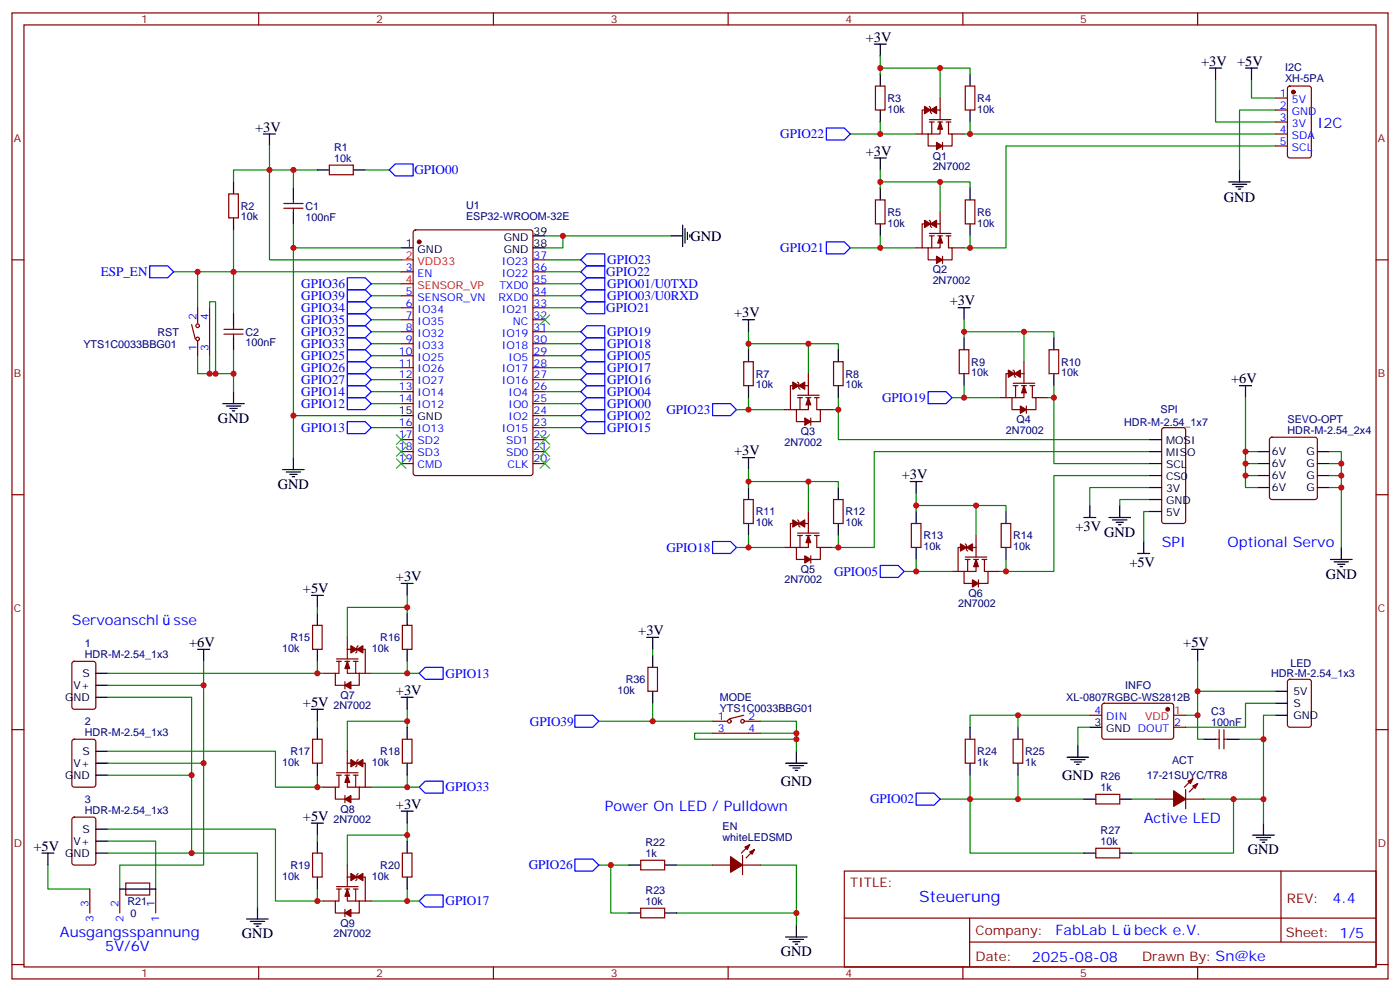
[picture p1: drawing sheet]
<svg xmlns="http://www.w3.org/2000/svg" width="412mm" height="292mm" viewBox="0 0 412 292" stroke-linecap="round" stroke-linejoin="round" font-family="sans-serif">
<g fill="none" stroke="#870000" stroke-width=".35">
<path d="M3.5 3.8h405.4v284.3h-405.4zM7.1 7.3h398.2v277.3h-398.2zM76.2 3.8v3.5M145.3 3.8v3.5M214.5 3.8v3.5M283.6 3.8v3.5M352.8 3.8v3.5M257.9 25.3h2.8v7.1h-2.8zM269.9 39.4h3.5M273.4 39.4v3.6h2.8M273.8 31.3l.3 .4v1.4l.4 .3M273.8 35.2h6.3"/>
<path d="M273.8 35.9h1.4M274.5 35.9v3.5M276.2 35.9h1.4M276.9 32.4h-5.3v7M276.9 35.9v3.5h-3.5M276.9 28.9v6.3M278.7 35.9h1.4M279.4 35.9v3.5h1.1v3.6h-3.6M280.5 39.4h3.5M284.3 25.3h2.9v7.1h-2.9zM375.7 35.9h3.5M375.7 39.4h3.5"/>
<path d="M375.7 28.9h3.5M375.7 32.4h3.5M379.5 25.5l.4-.2h5.7l.6 .5 .1 20-.5 .6-5.9 .1-.6-.5-.1-20zM67.4 57.1h2.8v7h-2.8zM83.6 59.9h5.7M86.4 58.8v1.1M97 48.6h7.1v2.8h-7.1zM257.9 58.8h2.8v7.1h-2.8zM277.6 41.9v2.1M284.3 58.8h2.9v7.1h-2.9zM375.7 43h3.5M3.5 76.5h3.6"/>
<path d="M83.6 61.3h5.7M86.4 61.3v1.1M121.9 67.9l.5-.2h33.9l.6 .4 .1 71.2-.5 .6-34.1 .1-.6-.5-.1-71.1zM157 76.5h3.5M269.9 73h3.5M273.4 73v3.5h2.8M273.8 64.8l.3 .4v1.4l.4 .4M273.8 68.7h6.3M273.8 69.4h1.4M274.5 69.4v3.6M276.2 69.4h1.4M276.9 65.9h-5.3v7.1"/>
<path d="M276.9 69.4v3.6h-3.5M276.9 62.4v6.3M277.6 75.4v2.1M278.7 69.4h1.4M279.4 69.4v3.6h1.1v3.5h-3.6M280.5 73h3.5M405.3 76.5h3.6M56.4 95.5l1.1 4.3M58.2 90.6v4.6M61.7 90.6v14.1M66 96.9h5.6M66 98.4h5.6"/>
<path d="M68.8 95.9v1M68.8 98.4v1M118.2 80h3.5M118.2 87.1h3.5M118.2 90.6h3.5M118.2 94.1h3.5M118.2 97.6h3.5M157 80h3.5M157 83.5h3.5M157 87.1h3.5M157 90.6h3.5M157 94.1h3.5"/>
<path d="M157 97.6h3.5M58.2 100.5v4.2M118.2 101.2h3.5M118.2 104.7h3.5M118.2 108.2h3.5M118.2 111.8h3.5M118.2 115.3h3.5M118.2 118.8h3.5M157 101.2h3.5M157 104.7h3.5M157 108.2h3.5M157 111.8h3.5"/>
<path d="M157 115.3h3.5M157 118.8h3.5M219.1 106.5h2.8v7h-2.8zM234.9 112.5l.4 .3v1.4l.4 .4M234.9 116.3h6.4M234.9 117.1h1.5M235.7 117.1v3.5M237.4 117.1h1.4M238.1 113.5h-5.3v7.1M238.1 117.1v3.5h-3.5M238.1 110v6.3M239.9 117.1h1.4"/>
<path d="M240.6 117.1v3.5h1.1v3.5h-3.6M245.5 106.5h2.9v7h-2.9zM282.6 102.9h2.8v7.1h-2.8zM294.6 117.1h3.5M298.1 117.1v3.5h2.8M298.4 108.9l.4 .4v1.4l.4 .4M298.4 112.8h6.4M298.4 113.5h1.5M299.2 113.5v3.6M300.9 113.5h1.4M301.6 110h-5.3v7.1M301.6 113.5v3.6h-3.5"/>
<path d="M301.6 106.5v6.3M302.3 119.5v2.1M303.4 113.5h1.4M304.1 113.5v3.6h1.1v3.5h-3.6M305.2 117.1h3.5M309 102.9h2.9v7.1h-2.9zM118.2 125.9h3.5M118.2 129.4h3.5M118.2 132.9h3.5M118.2 136.5h3.5M157 122.3h3.5M157 125.9h3.5"/>
<path d="M157 129.4h3.5M157 132.9h3.5M157 136.5h3.5M231.1 120.6h3.5M234.6 120.6v3.5h2.8M238.8 123v2.2M241.7 120.6h3.5M342.4 126.1l.5-.2h5.6l.7 .4v27.1l-.2 .5-.5 .2h-5.6l-.5-.2-.2-.5v-26.8zM374.2 128.9l.4-.2h12.7l.5 .2 .3 .5v16.9l-.3 .5-.5 .2h-12.7l-.4-.2-.3-.5v-16.9zM3.5 145.6h3.6M219.1 147h2.8v7.1h-2.8zM234.9 153l.4 .4v1.4l.4 .4"/>
<path d="M234.9 156.9h6.4M234.9 157.6h1.5M235.7 157.6v3.5M237.4 157.6h1.4M238.1 154.1h-5.3v7M238.1 157.6v3.5h-3.5M238.1 150.6v6.3M239.9 157.6h1.4M240.6 157.6v3.5h1.1v3.6h-3.6M245.5 147h2.9v7.1h-2.9zM268.5 154.1h2.8v7h-2.8zM287.5 157.6v6.4"/>
<path d="M294.9 154.1h2.8v7h-2.8zM405.3 145.6h3.6M231.1 161.1h3.5M234.6 161.1v3.6h2.8M238.8 163.6v2.1M241.7 161.1h3.5M280.5 168.2h3.5M284 168.2v3.5h2.8M284.3 160.1l.4 .3v1.5l.3 .3M284.3 164h6.4M284.3 164.7h1.5M285 164.7v3.5"/>
<path d="M286.8 164.7h1.4M287.5 161.1h-5.3v7.1M287.5 164.7v3.5h-3.5M288.2 170.7v2.1M289.3 164.7h1.4M290 164.7v3.5h1v3.5h-3.5M291 168.2h3.6M21.4 194.9l.5-.2h5.6l.7 .4v13l-.4 .6-5.9 .1-.7-.5v-12.9zM92.1 184.1h2.8v7h-2.8zM95.2 198.2h3.6M99.1 194h6.4M99.1 194.7h1.4"/>
<path d="M99.8 194.7v3.5h-1v3.5h3.5M101.6 194.7h1.4M102.3 191.1h5.3v7.1M102.3 194.7v3.5h3.5M102.3 187.6v6.4M104.1 194.7h1.4M104.8 194.7v3.5M105.5 190.1l-.4 .3v1.4l-.3 .4M105.8 198.2v3.5h-2.8M105.8 198.2h3.6M118.5 184.1h2.9v7h-2.9zM190.9 196.4h2.8v7.1h-2.8z"/>
<path d="M3.5 214.8h3.6M21.4 217.8l.5-.2h5.6l.7 .4v13l-.4 .6-5.9 .1-.7-.5v-12.9zM92.1 217.6h2.8v7h-2.8zM101.6 200.7v2.1M118.5 217.6h2.9v7h-2.9zM209.9 215.8h14.1M209.9 212.3h4.2M219.1 210.5l-4.3 1.1M219.4 212.3h4.6M284.3 217.6h2.9v7h-2.9zM298.4 217.6h2.9v7h-2.9zM321 210.5h3.6"/>
<path d="M324.8 207.2l.5-.2 20 .1 .4 .6v9.5l-.7 .4-20-.1-.4-.6v-9.2zM345.7 214.1h3.5M358.1 217.6h1M359.1 214.8v5.6M360.5 217.6h1.1M360.5 214.8v5.6M379.5 200.2l.4-.2h5.7l.6 .4 .1 13-.5 .6-5.9 .1-.6-.5-.1-12.9zM405.3 214.8h3.6M95.2 231.7h3.6M99.1 227.5h6.4M99.1 228.2h1.4M99.8 228.2v3.5h-1v3.5h3.5"/>
<path d="M101.6 234.2v2.1M101.6 228.2h1.4M102.3 224.6h5.3v7.1M102.3 228.2v3.5h3.5M102.3 221.1v6.4M104.1 228.2h1.4M104.8 228.2v3.5M105.5 223.6l-.4 .3v1.5l-.3 .3M105.8 231.7v3.5h-2.8M105.8 231.7h3.6M322.8 233.8h7v2.8h-7zM340.4 235.2h5.3"/>
<path d="M349.2 235.2h5.3M349.2 232.4v5.7M351.4 229.2l-2.5 2.5M352.8 230.6l-2.5 2.5M21.4 240.7l.5-.2h5.6l.7 .5v12.9l-.4 .7h-5.9l-.7-.4v-13zM37 259.9h7.1v3.6h-7.1zM92.1 251.1h2.8v7.1h-2.8zM102.3 258.2h5.3v7M102.3 254.6v6.4M105.5 257.1l-.4 .4v1.4l-.3 .3M118.5 251.1h2.9v7.1h-2.9zM188.7 253.2h7.1v2.8h-7.1z"/>
<path d="M209.9 254.6h5.3M218.7 254.6h5.3M218.7 251.8v5.7M220.8 248.6l-2.4 2.5M222.2 250l-2.4 2.5M248.7 256.4h156.6v28.2h-156.6zM322.8 249.7h7v2.8h-7zM377.3 256.4v20.9M26.5 261.7v7M35.3 261.7v7M45.9 261.7v7M95.2 265.2h3.6"/>
<path d="M99.1 261h6.4M99.1 261.7h1.4M99.8 261.7v3.5h-1v3.5h3.5M101.6 267.7v2.1M101.6 261.7h1.4M102.3 261.7v3.5h3.5M104.1 261.7h1.4M104.8 261.7v3.5M105.8 265.2v3.5h-2.8M105.8 265.2h3.6M188.7 267.3h7.1v2.9h-7.1zM248.7 270.2h156.5"/>
<path d="M285.6 277.3h119.6M285.6 270.2v14.2M3.5 283.9h3.6M76.2 284.6v3.5M145.3 284.6v3.5M214.5 284.6v3.5M283.6 284.6v3.5M352.8 284.6v3.5M405.3 283.9h3.6"/>
<circle cx="58.2" cy="95.9" r=".53"/>
<circle cx="58.2" cy="99.8" r=".53"/>
<circle cx="214.8" cy="212.3" r=".53"/>
<circle cx="218.7" cy="212.3" r=".53"/>
</g>
<g fill="none" stroke="#000" stroke-width=".35">
<path d="M257.5 13h3.6M259.3 13v3.5M77.6 39.4h3.5M79.4 39.4v3.6M259.3 21.8v3.5M259.3 32.4v3.5M285.8 21.8v3.5M285.8 32.4v3.5M356.3 20h3.5M358.1 20v3.6M366.9 20h3.5M368.7 20v3.6"/>
<path d="M68.8 53.6v3.5M86.4 55.3v3.5M93.5 50h3.5M104.1 50h3.5M257.5 46.5h3.6M259.3 46.5v3.5M259.3 55.3v3.5M285.8 55.3v3.5M361.9 53.6h6.4M363 54.3h4.2M364.1 55h2.1M364.8 55.7h.7"/>
<path d="M365.1 50v3.6M68.8 64.1v3.6M86.4 62.4v3.5M118.2 73h3.5M157 69.4h3.5M157 73h3.5M197.6 69.4h3.5M201.1 66.3v6.3M201.8 67.3v4.2M202.5 68.4v2.1M203.2 69.1v.7M259.3 65.9v3.5"/>
<path d="M285.8 65.9v3.5M68.8 92.4v3.5M68.8 99.4v3.5M218.7 94.1h3.5M220.5 94.1v3.5M282.2 90.6h3.6M284 90.6v3.5M284 99.4v3.5M310.4 99.4v3.5M65.6 118.8h6.4M66.7 119.5h4.2M68.8 115.3v3.5"/>
<path d="M220.5 102.9v3.6M220.5 113.5v3.6M246.9 102.9v3.6M246.9 113.5v3.6M284 110v3.5M310.4 110v3.5M365.1 113.5h3.6M366.9 113.5v3.6M67.7 120.2h2.1M68.4 120.9h.7M83.3 138.2h6.3M84.3 138.9h4.2"/>
<path d="M85.4 139.6h2.1M86.4 134.7v3.5M118.2 122.3h3.5M218.7 134.7h3.5M220.5 134.7v3.5M338.7 129.4h3.5M338.7 132.9h3.5M338.7 136.5h3.5M338.7 140h3.5M370.4 132.9h3.5M370.4 136.5h3.5M370.4 140h3.5"/>
<path d="M388.1 132.9h3.5M388.1 136.5h3.5M388.1 140h3.5M86.1 140.3h.7M220.5 143.5v3.5M220.5 154.1v3.5M246.9 143.5v3.5M246.9 154.1v3.5M268.1 141.7h3.5M269.9 141.7v3.6M269.9 150.6v3.5M296.3 150.6v3.5"/>
<path d="M319.3 152.3h3.5M321 148.8v3.5M326.7 152.3h6.3M327.7 153h4.3M328.8 153.7h2.1M329.5 154.4h.7M329.8 148.8v3.5M336.9 159.4v3.5M338.7 143.5h3.5M338.7 147h3.5M338.7 150.6h3.5M370.4 143.5h3.5"/>
<path d="M388.1 143.5h3.5M91.7 175.3h3.5M93.5 175.3v3.5M118.2 171.7h3.5M119.9 171.7v3.6M269.9 161.1v3.6M296.3 161.1v3.6M335.1 162.9h3.6M391.9 164.7h6.4M393 165.4h4.2M394.1 166.1h2.1M394.8 166.8h.7"/>
<path d="M395.1 161.1v3.6M28.2 198.2h3.5M58.2 191.1h3.5M60 191.1v3.6M93.5 180.6v3.5M93.5 191.1v3.6M119.9 180.6v3.5M119.9 191.1v3.6M190.5 187.6h3.5M192.3 187.6v3.5M192.3 192.9v3.5M351 191.1h3.5"/>
<path d="M352.8 191.1v3.6M28.2 205.2h3.5M28.2 201.7h3.5M91.7 208.8h3.5M93.5 208.8v3.5M93.5 214.1v3.5M118.2 205.2h3.5M119.9 205.2v3.6M119.9 214.1v3.5M192.3 203.5v3.5M285.8 214.1v3.5M299.9 214.1v3.5"/>
<path d="M317.5 219.4v3.5M321 214.1h3.6M354.5 217.6h3.6M361.6 217.6h3.5M375.7 203.5h3.5M375.7 210.5h3.5M375.7 207h3.5M28.2 221.1h3.5M28.2 228.2h3.5M28.2 224.6h3.5M93.5 224.6v3.6M118.2 238.8h3.5"/>
<path d="M119.9 224.6v3.6M119.9 238.8v3.5M231.4 224.6h6.4M232.5 225.4h4.2M233.5 226.1h2.2M234.2 226.8h.7M234.6 221.1v3.5M285.8 224.6v3.6M299.9 224.6v3.6M314.3 222.9h6.4M315.4 223.6h4.2M316.4 224.3h2.2"/>
<path d="M317.1 225h.8M319.3 235.2h3.5M329.8 235.2h3.6M12.3 251.1h3.6M14.1 251.1v3.5M28.2 244.1h3.5M28.2 251.1h3.5M28.2 247.6h3.5M91.7 242.3h3.5M93.5 242.3v3.5M93.5 247.6v3.5M93.5 258.2v3.5"/>
<path d="M119.9 247.6v3.5M119.9 258.2v3.5M185.2 254.6h3.5M195.8 254.6h3.5M319.3 251.1h3.5M329.8 251.1h3.6M369 245.8h6.4M370.1 246.5h4.2M371.1 247.2h2.1M371.8 247.9h.7M372.2 242.3v3.5M35.3 261.7h10.6"/>
<path d="M72.7 270.5h6.3M73.7 271.2h4.3M74.8 271.9h2.1M75.5 272.6h.7M75.8 267v3.5M185.2 268.7h3.5M195.8 268.7h3.5M231.4 275.8h6.4M232.5 276.5h4.2M233.5 277.2h2.2M234.2 277.9h.7M234.6 272.3v3.5"/>
</g>
<path d="M118.2 76.5h3.5M118.2 83.5h3.5M345.7 210.5h3.5" fill="none" stroke="#f00" stroke-width=".35"/>
<g fill="#870000" stroke="#870000" stroke-width=".35">
<path d="M351.4 231.4l1.4-.8-.7 1.5z"/>
<path d="M350 229.9l1.4-.7-.7 1.4z"/>
<path d="M345.7 232.8l3.5 2.4-3.5 2.1z"/>
<path d="M220.8 250.8l1.4-.8-.7 1.5z"/>
<path d="M219.4 249.3l1.4-.7-.7 1.4z"/>
<path d="M215.2 252.2l3.5 2.4-3.5 2.2z"/>
<path d="M274.1 32.4l1.8-1.1v2.1z"/>
<path d="M272.3 31.3l1.8 1.1-1.8 1z"/>
<path d="M276.9 35.9l.7 2.1h-1.4z"/>
<path d="M275.9 41.9l1.7 1.1-1.7 1z"/>
<path d="M274.1 65.9l1.8-1.1v2.2z"/>
<path d="M272.3 64.8l1.8 1.1-1.8 1.1z"/>
<path d="M276.9 69.4l.7 2.1h-1.4z"/>
<path d="M275.9 75.4l1.7 1.1-1.7 1z"/>
<path d="M235.3 113.5l1.8-1v2.1z"/>
<path d="M233.5 112.5l1.8 1-1.8 1.1z"/>
<path d="M238.1 117.1l.7 2.1h-1.4z"/>
<path d="M237.1 123l1.7 1.1-1.7 1.1z"/>
<path d="M235.3 154.1l1.8-1.1v2.2z"/>
<path d="M233.5 153l1.8 1.1-1.8 1.1z"/>
<path d="M238.1 157.6l.7 2.1h-1.4z"/>
<path d="M237.1 163.6l1.7 1.1-1.7 1z"/>
<path d="M298.8 110l1.8-1.1v2.2z"/>
<path d="M297 108.9l1.8 1.1-1.8 1.1z"/>
<path d="M301.6 113.5l.7 2.1h-1.4z"/>
<path d="M300.6 119.5l1.7 1.1-1.7 1z"/>
<path d="M284.7 161.1l1.8-1v2.1z"/>
<path d="M282.9 160.1l1.8 1-1.8 1.1z"/>
<path d="M287.5 164.7l.7 2.1h-1.4z"/>
<path d="M286.5 170.7l1.7 1-1.7 1.1z"/>
<path d="M103.4 190.1l1.7 1-1.7 1.1z"/>
<path d="M105.1 191.1l1.8-1v2.1z"/>
<path d="M102.3 194.7l.7 2.1h-1.4z"/>
<path d="M101.6 201.7l1.8-1v2.1z"/>
<path d="M103.4 223.6l1.7 1-1.7 1.1z"/>
<path d="M105.1 224.6l1.8-1v2.1z"/>
<path d="M102.3 228.2l.7 2.1h-1.4z"/>
<path d="M101.6 235.2l1.8-1v2.1z"/>
<path d="M103.4 257.1l1.7 1.1-1.7 1z"/>
<path d="M105.1 258.2l1.8-1.1v2.1z"/>
<path d="M102.3 261.7l.7 2.1h-1.4z"/>
<path d="M101.6 268.7l1.8-1v2.1z"/>
<circle cx="123.5" cy="71.2" r=".53"/>
<circle cx="381" cy="27.1" r=".53"/>
<circle cx="344" cy="208.8" r=".53"/>
</g>
<g fill="none" stroke="#008700" stroke-width=".35">
<path d="M259.3 16.5v5.3M250.5 39.4h8.8M259.3 20h17.6v8.9M259.3 35.9v3.5h10.6M276.9 20h8.9v1.8M285.8 35.9v3.5h-1.8M285.8 39.4h89.9M358.1 23.6v12.3h17.6M368.7 23.6v5.3h7M375.7 32.4h-10.6v17.6M79.4 43v33.5h38.8M86.4 50v5.3"/>
<path d="M93.5 50h-24.7v3.6M107.6 50h7.1M259.3 55.3v-1.7h17.6v8.8M259.3 50v3.6M276.9 53.6h8.9v1.7M375.7 43h-79.4v30h-10.5M68.8 67.7v24.7M86.4 65.9v7.1M118.2 73h-31.8v61.7M160.5 69.4h37.1M160.5 76.5h10.6M165.8 69.4v3.6h-5.3"/>
<path d="M250.5 73h8.8M259.3 69.4v3.6h10.6M285.8 69.4v3.6h-1.8M51.2 80h67M58.2 80v10.6M61.7 90.6v-1.8h1.8v21.2M109.4 97.6h8.8M109.4 87.1h8.8M109.4 83.5h8.8M109.4 94.1h8.8M109.4 90.6h8.8M160.5 97.6h10.6"/>
<path d="M160.5 87.1h10.6M160.5 83.5h10.6M160.5 80h10.6M160.5 90.6h10.6M220.5 97.6v3.6M284 99.4v-1.8h17.6v8.9M284 94.1v3.5M301.6 97.6h8.8v1.8M58.2 104.7v5.3h10.6M61.7 104.7v5.3M68.8 102.9v12.4M109.4 104.7h8.8"/>
<path d="M109.4 108.2h8.8M109.4 111.8h8.8M109.4 115.3h8.8M109.4 118.8h8.8M109.4 101.2h8.8M160.5 104.7h10.6M160.5 108.2h10.6M160.5 111.8h10.6M160.5 115.3h10.6M160.5 118.8h10.6M160.5 101.2h10.6M220.5 102.9v-1.7h17.6v8.8"/>
<path d="M220.5 117.1v3.5h10.6M238.1 101.2h8.8v1.7M246.9 117.1v3.5h-1.7M280.5 117.1h3.5M284 113.5v3.6h10.6M310.4 113.5v3.6h-1.7M310.4 117.1v19.4h28.3M366.9 117.1v15.8h3.5M86.4 122.3h31.8M109.4 125.9h8.8M160.5 125.9h10.6M160.5 122.3h10.6"/>
<path d="M217 120.6h3.5M220.5 138.2v3.5M246.9 120.6v8.8h91.8M338.7 132.9h-81.2v28.2h-10.6M338.7 140h-28.3v28.2h-14.1M366.9 132.9v3.6h3.5M366.9 136.5v3.5h3.5M366.9 140v3.5h3.5M391.6 140h3.5v3.5M391.6 136.5h3.5v3.5M391.6 132.9h3.5v3.6M220.5 157.6v3.5h10.6"/>
<path d="M220.5 143.5v-1.8h17.6v8.9M238.1 141.7h8.8v1.8M246.9 157.6v3.5h-1.7M269.9 150.6v-1.8h17.6v8.8M269.9 145.3v3.5M287.5 148.8h8.8v1.8M338.7 147h-8.9v1.8M338.7 143.5h-17.7v5.3M338.7 150.6h-1.8v8.8M391.6 143.5h3.5v17.6M93.5 178.8v1.8M119.9 175.3v3.5"/>
<path d="M217 161.1h3.5M266.3 168.2h3.6M269.9 164.7v3.5h10.6M296.3 164.7v3.5h-1.7M31.7 198.2h61.8M60 194.7v7M93.5 194.7v3.5h1.7M119.9 194.7v3.5h-10.5M119.9 180.6v-1.8h-17.6v8.8M119.9 198.2h3.6M192.3 191.1v1.8M352.8 194.7v8.8h22.9"/>
<path d="M31.7 201.7h28.3v52.9h-24.7v7.1M31.7 205.2h24.7v23h-24.7M93.5 212.3v1.8M119.9 214.1v-1.8h-17.6v8.8M119.9 208.8v3.5M176.4 212.3h33.5M192.3 207v5.3M209.9 215.8h-5.3v1.8h30M224 215.8h10.6v5.3M224 212.3h10.6v3.5M299.9 210.5v3.6M321 210.5h-35.2v3.6"/>
<path d="M321 214.1h-3.5v5.3M349.2 210.5h3.6M352.8 203.5v14.1h1.7M365.1 217.6h7.1M375.7 210.5h-3.5v31.8M375.7 207h-8.8v7.1h-17.7M31.7 221.1h49.4v10.6h12.4M31.7 224.6h28.3M56.4 228.2v22.9M93.5 228.2v3.5h1.7M119.9 228.2v3.5h-10.5M119.9 231.7h3.6"/>
<path d="M276.9 235.2h42.4M285.8 228.2v22.9h33.5M299.9 228.2v7M333.4 235.2h7M354.5 235.2h8.9v15.9h-30M363.4 235.2h8.8M14.1 254.6v7.1h12.4M31.7 244.1h49.4v21.1h12.4M31.7 251.1h44.1v15.9M31.7 247.6h14.2v14.1M93.5 245.8v1.8M119.9 247.6v-1.8h-17.6v8.8"/>
<path d="M119.9 242.3v3.5M176.4 254.6h8.8M179.9 254.6v14.1h5.3M199.3 254.6h10.6M224 254.6h10.6v17.7M93.5 261.7v3.5h1.7M119.9 261.7v3.5h-10.5M119.9 265.2h3.6M199.3 268.7h35.3"/>
</g>
<g fill="none" stroke="#3c3" stroke-width=".35">
<path d="M159.1 92.7l2.8 2.8M161.9 92.7l-2.8 2.8M116.8 128l2.8 2.8M116.8 131.5l2.8 2.8M116.8 135l2.8 2.9M119.6 128l-2.8 2.8M119.6 131.5l-2.8 2.8M119.6 135l-2.8 2.9M159.1 128l2.8 2.8M159.1 131.5l2.8 2.8M159.1 135l2.8 2.9M161.9 128l-2.8 2.8"/>
<path d="M161.9 131.5l-2.8 2.8M161.9 135l-2.8 2.9"/>
</g>
<g fill="none" stroke="#00f" stroke-width=".35">
<path d="M243.4 37.7h5.3l1.8 1.7-1.8 1.8h-5.3zM116.4 48.3h5.3v3.5h-5.3l-1.7-1.8zM44.1 78.2h5.3l1.8 1.8-1.8 1.8h-5.3zM172.9 74.7h5.3v3.5h-5.3l-1.8-1.7zM172.9 78.2h5.3v3.6h-5.3l-1.8-1.8zM243.4 71.2h5.3l1.8 1.8-1.8 1.7h-5.3zM102.3 81.8h5.3l1.8 1.7-1.8 1.8h-5.3zM102.3 85.3h5.3l1.8 1.8-1.8 1.7h-5.3zM102.3 88.8h5.3l1.8 1.8-1.8 1.8h-5.3zM102.3 92.4h5.3l1.8 1.7-1.8 1.8h-5.3zM102.3 95.9h5.3l1.8 1.7-1.8 1.8h-5.3zM102.3 99.4h5.3l1.8 1.8-1.8 1.7h-5.3z"/>
<path d="M172.9 81.8h5.3v3.5h-5.3l-1.8-1.8zM172.9 85.3h5.3v3.5h-5.3l-1.8-1.7zM172.9 95.9h5.3v3.5h-5.3l-1.8-1.8zM172.9 99.4h5.3v3.5h-5.3l-1.8-1.7zM172.9 88.8h5.3v3.6h-5.3l-1.8-1.8zM102.3 117.1h5.3l1.8 1.7-1.8 1.8h-5.3zM102.3 113.5h5.3l1.8 1.8-1.8 1.8h-5.3zM102.3 110h5.3l1.8 1.8-1.8 1.7h-5.3zM102.3 106.5h5.3l1.8 1.7-1.8 1.8h-5.3zM102.3 102.9h5.3l1.8 1.8-1.8 1.8h-5.3zM172.9 102.9h5.3v3.6h-5.3l-1.8-1.8zM172.9 106.5h5.3v3.5h-5.3l-1.8-1.8z"/>
<path d="M172.9 113.5h5.3v3.6h-5.3l-1.8-1.8zM172.9 110h5.3v3.5h-5.3l-1.8-1.7zM172.9 117.1h5.3v3.5h-5.3l-1.8-1.8zM209.9 118.8h5.3l1.8 1.8-1.8 1.7h-5.3zM273.4 115.3h5.3l1.8 1.8-1.8 1.7h-5.3zM102.3 124.1h5.3l1.8 1.8-1.8 1.7h-5.3zM172.9 120.6h5.3v3.5h-5.3l-1.8-1.8zM172.9 124.1h5.3v3.5h-5.3l-1.8-1.7zM209.9 159.4h5.3l1.8 1.7-1.8 1.8h-5.3zM259.3 166.4h5.3l1.7 1.8-1.7 1.8h-5.3zM125.2 196.4h5.3v3.6h-5.3l-1.7-1.8zM169.3 210.5h5.3l1.8 1.8-1.8 1.8h-5.3z"/>
<path d="M125.2 229.9h5.3v3.6h-5.3l-1.7-1.8zM269.9 233.5h5.3l1.7 1.7-1.7 1.8h-5.3zM169.3 252.9h5.3l1.8 1.7-1.8 1.8h-5.3zM125.2 263.5h5.3v3.5h-5.3l-1.7-1.8z"/>
</g>
<g fill="#c00">
<circle cx="165.8" cy="69.4" r=".88"/>
<circle cx="86.4" cy="122.3" r=".88"/>
<circle cx="79.4" cy="50" r=".88"/>
<circle cx="68.8" cy="80" r=".88"/>
<circle cx="58.2" cy="80" r=".88"/>
<circle cx="68.8" cy="110" r=".88"/>
<circle cx="60" cy="201.7" r=".88"/>
<circle cx="234.6" cy="268.7" r=".88"/>
<circle cx="179.9" cy="254.6" r=".88"/>
<circle cx="86.4" cy="73" r=".88"/>
<circle cx="86.4" cy="50" r=".88"/>
<circle cx="285.8" cy="235.2" r=".88"/>
<circle cx="56.4" cy="251.1" r=".88"/>
<circle cx="60" cy="224.6" r=".88"/>
<circle cx="299.9" cy="235.2" r=".88"/>
<circle cx="299.9" cy="210.5" r=".88"/>
<circle cx="363.4" cy="235.2" r=".88"/>
<circle cx="372.2" cy="235.2" r=".88"/>
<circle cx="61.7" cy="110" r=".88"/>
<circle cx="63.5" cy="110" r=".88"/>
<circle cx="259.3" cy="20" r=".88"/>
<circle cx="276.9" cy="20" r=".88"/>
<circle cx="285.8" cy="39.4" r=".88"/>
<circle cx="276.9" cy="53.6" r=".88"/>
<circle cx="285.8" cy="73" r=".88"/>
<circle cx="259.3" cy="53.6" r=".88"/>
<circle cx="259.3" cy="73" r=".88"/>
<circle cx="259.3" cy="39.4" r=".88"/>
<circle cx="220.5" cy="120.6" r=".88"/>
<circle cx="220.5" cy="101.2" r=".88"/>
<circle cx="238.1" cy="101.2" r=".88"/>
<circle cx="238.1" cy="141.7" r=".88"/>
<circle cx="220.5" cy="141.7" r=".88"/>
<circle cx="220.5" cy="161.1" r=".88"/>
<circle cx="301.6" cy="97.6" r=".88"/>
<circle cx="284" cy="97.6" r=".88"/>
<circle cx="284" cy="117.1" r=".88"/>
<circle cx="287.5" cy="148.8" r=".88"/>
<circle cx="269.9" cy="148.8" r=".88"/>
<circle cx="269.9" cy="168.2" r=".88"/>
<circle cx="246.9" cy="120.6" r=".88"/>
<circle cx="246.9" cy="161.1" r=".88"/>
<circle cx="310.4" cy="117.1" r=".88"/>
<circle cx="296.3" cy="168.2" r=".88"/>
<circle cx="119.9" cy="178.8" r=".88"/>
<circle cx="119.9" cy="198.2" r=".88"/>
<circle cx="56.4" cy="228.2" r=".88"/>
<circle cx="119.9" cy="231.7" r=".88"/>
<circle cx="119.9" cy="212.3" r=".88"/>
<circle cx="119.9" cy="265.2" r=".88"/>
<circle cx="119.9" cy="245.8" r=".88"/>
<circle cx="93.5" cy="265.2" r=".88"/>
<circle cx="93.5" cy="231.7" r=".88"/>
<circle cx="93.5" cy="198.2" r=".88"/>
<circle cx="366.9" cy="132.9" r=".88"/>
<circle cx="366.9" cy="136.5" r=".88"/>
<circle cx="366.9" cy="140" r=".88"/>
<circle cx="395.1" cy="143.5" r=".88"/>
<circle cx="395.1" cy="140" r=".88"/>
<circle cx="395.1" cy="136.5" r=".88"/>
<circle cx="372.2" cy="217.6" r=".88"/>
<circle cx="352.8" cy="203.5" r=".88"/>
<circle cx="352.8" cy="210.5" r=".88"/>
<circle cx="234.6" cy="215.8" r=".88"/>
<circle cx="234.6" cy="217.6" r=".88"/>
<circle cx="192.3" cy="212.3" r=".88"/>
</g>
<text font-size="4.6" fill="#00f" x="270.8" y="265.4">Steuerung</text>
<g font-size="4.2">
<text x="255.1" y="12.3">+3V</text>
<text x="353.8" y="19.3">+3V</text>
<text x="364.4" y="19.3">+5V</text>
<text x="75.1" y="38.7">+3V</text>
<text x="255.1" y="45.8">+3V</text>
<text x="360.5" y="59.6">GND</text>
<text x="203.4" y="70.8">GND</text>
<text x="279.8" y="89.9">+3V</text>
<text x="216.3" y="93.4">+3V</text>
<text x="362.7" y="112.8">+6V</text>
<text x="64.2" y="124.5">GND</text>
<text x="216.3" y="134">+3V</text>
<text x="81.8" y="143.9">GND</text>
<text x="265.6" y="141">+3V</text>
<text x="316.8" y="156.2">+3V</text>
<text x="325.3" y="158">GND</text>
<text x="332.7" y="166.8">+5V</text>
<text x="116.6" y="171">+3V</text>
<text x="390.5" y="170.3">GND</text>
<text x="89.3" y="174.6">+5V</text>
<text x="55.7" y="190.4">+6V</text>
<text x="188" y="186.9">+3V</text>
<text x="348.5" y="190.4">+5V</text>
<text x="89.3" y="208.1">+5V</text>
<text x="116.6" y="204.5">+3V</text>
<text x="230" y="231.4">GND</text>
<text x="312.9" y="229.6">GND</text>
<text x="116.6" y="238.1">+3V</text>
<text x="89.3" y="241.6">+5V</text>
<text x="9.9" y="250.4">+5V</text>
<text x="367.6" y="251.5">GND</text>
<text x="71.3" y="276.2">GND</text>
<text x="230" y="281.4">GND</text>
</g>
<g font-size="4.2" fill="#00f">
<text x="388.1" y="37.7">I2C</text>
<text x="342.2" y="161.1">SPI</text>
<text x="361.6" y="161.1">Optional Servo</text>
<text x="21.2" y="184.1">Servoanschl</text>
<text x="51.1" y="184.1">sse</text>
<text x="178.2" y="238.8">Power On LED / Pulldown</text>
<text x="336.9" y="242.3">Active LED</text>
<text x="392.5" y="265.7">4.4</text>
<text x="17.6" y="275.8">Ausgangsspannung</text>
<text x="310.9" y="275.2">FabLab L</text>
<text x="334.1" y="275.2">beck e.V.</text>
<text x="31" y="280">5V/6V</text>
<text x="304" y="283">2025-08-08</text>
</g>
<g font-size="3.9" fill="#00f">
<text x="229.8" y="40.7">GPIO22</text>
<text x="122.1" y="51.3">GPIO00</text>
<text x="178.9" y="77.8">GPIO23</text>
<text x="229.8" y="74.2">GPIO21</text>
<text x="29.7" y="81.3">ESP_EN</text>
<text x="178.6" y="81.3">GPIO22</text>
<text x="88.7" y="84.8">GPIO36</text>
<text x="88.7" y="88.3">GPIO39</text>
<text x="178.9" y="84.8">GPIO01/U0TXD</text>
<text x="178.9" y="88.3">GPIO03/U0RXD</text>
<text x="88.7" y="91.9">GPIO34</text>
<text x="88.7" y="95.4">GPIO35</text>
<text x="178.6" y="91.9">GPIO21</text>
<text x="88.7" y="98.9">GPIO32</text>
<text x="178.9" y="98.9">GPIO19</text>
<text x="88.7" y="102.4">GPIO33</text>
<text x="88.7" y="106">GPIO25</text>
<text x="178.9" y="106">GPIO05</text>
<text x="178.9" y="102.4">GPIO18</text>
<text x="88.7" y="113">GPIO27</text>
<text x="88.7" y="109.5">GPIO26</text>
<text x="178.9" y="109.5">GPIO17</text>
<text x="178.9" y="113">GPIO16</text>
<text x="88.7" y="116.6">GPIO14</text>
<text x="178.9" y="116.6">GPIO04</text>
<text x="259.8" y="118.3">GPIO19</text>
<text x="88.7" y="120.1">GPIO12</text>
<text x="178.9" y="123.6">GPIO02</text>
<text x="178.9" y="120.1">GPIO00</text>
<text x="196.3" y="121.8">GPIO23</text>
<text x="88.7" y="127.1">GPIO13</text>
<text x="178.9" y="127.1">GPIO15</text>
<text x="196.3" y="162.4">GPIO18</text>
<text x="245.7" y="169.5">GPIO05</text>
<text x="131.2" y="199.5">GPIO13</text>
<text x="156.1" y="213.6">GPIO39</text>
<text x="131.2" y="233">GPIO33</text>
<text x="256.3" y="236.5">GPIO02</text>
<text x="155.7" y="255.9">GPIO26</text>
<text x="131.2" y="266.5">GPIO17</text>
</g>
<g font-size="3.9" fill="#800">
<text x="250.5" y="261">TITLE:</text>
<text x="379.1" y="265.7">REV:</text>
<text x="287.4" y="275.2">Company:</text>
<text x="378.7" y="275.8">Sheet: 1/5</text>
<text x="287.4" y="282.9">Date:</text>
<text x="336.4" y="282.9">Drawn By: Sn@ke</text>
</g>
<g font-size="3.2" fill="#800">
<text x="41.6" y="6.8">1</text>
<text x="110.8" y="6.8">2</text>
<text x="179.9" y="6.8">3</text>
<text x="249.1" y="6.8">4</text>
<text x="318.2" y="6.8">5</text>
<text x="4.1" y="41.9">A</text>
<text x="405.9" y="41.9">A</text>
<text x="4.1" y="111.1">B</text>
<text x="405.9" y="111.1">B</text>
<text x="4.1" y="180.2">C</text>
<text x="405.9" y="180.2">C</text>
<text x="4.1" y="249.3">D</text>
<text x="405.9" y="249.3">D</text>
<text x="41.6" y="287.6">1</text>
<text x="110.8" y="287.6">2</text>
<text x="179.9" y="287.6">3</text>
<text x="249.1" y="287.6">4</text>
<text x="318.2" y="287.6">5</text>
</g>
<g font-size="3.2" fill="#000080">
<text x="378.5" y="21">I2C</text>
<text x="261.4" y="30">R3</text>
<text x="287.9" y="30">R4</text>
<text x="378.5" y="24.2">XH-5PA</text>
<text x="261.4" y="33.2">10k</text>
<text x="287.9" y="33.2">10k</text>
<text x="98.4" y="47.6">10k</text>
<text x="98.4" y="44.4">R1</text>
<text x="274.7" y="47">Q1</text>
<text x="274.7" y="50.2">2N7002</text>
<text x="70.9" y="64.9">10k</text>
<text x="70.9" y="61.7">R2</text>
<text x="90" y="64.9">100nF</text>
<text x="90" y="61.8">C1</text>
<text x="137.3" y="64.7">ESP32-WROOM-32E</text>
<text x="137.3" y="61.5">U1</text>
<text x="261.4" y="63.5">R5</text>
<text x="287.9" y="63.5">R6</text>
<text x="261.4" y="66.7">10k</text>
<text x="287.9" y="66.7">10k</text>
<text x="274.7" y="83.7">2N7002</text>
<text x="274.7" y="80.5">Q2</text>
<text x="46.4" y="98.8">RST</text>
<text x="72.3" y="102">100nF</text>
<text x="72.3" y="98.8">C2</text>
<text x="24.6" y="102.3">YTS1C0033BBG01</text>
<text x="286.1" y="107.6">R9</text>
<text x="312.6" y="107.6">R10</text>
<text x="222.6" y="111.1">R7</text>
<text x="249.1" y="111.1">R8</text>
<text x="286.1" y="110.8">10k</text>
<text x="312.6" y="110.8">10k</text>
<text x="222.6" y="114.3">10k</text>
<text x="249.1" y="114.3">10k</text>
<text x="299.4" y="124.6">Q4</text>
<text x="331.1" y="125.3">HDR-M-2.54_1x7</text>
<text x="341.9" y="121.6">SPI</text>
<text x="379.3" y="124.4">SEVO-OPT</text>
<text x="231.1" y="131.2">2N7002</text>
<text x="235.9" y="128.1">Q3</text>
<text x="296.3" y="127.6">2N7002</text>
<text x="379.3" y="127.6">HDR-M-2.54_2x4</text>
<text x="222.6" y="154.9">10k</text>
<text x="222.6" y="151.7">R11</text>
<text x="249.1" y="154.9">10k</text>
<text x="249.1" y="151.7">R12</text>
<text x="272" y="161.9">10k</text>
<text x="272" y="158.8">R13</text>
<text x="298.4" y="161.9">10k</text>
<text x="298.4" y="158.8">R14</text>
<text x="231.1" y="171.7">2N7002</text>
<text x="235.9" y="168.7">Q5</text>
<text x="282.2" y="178.8">2N7002</text>
<text x="285.3" y="175.8">Q6</text>
<text x="25" y="190.4">1</text>
<text x="83.1" y="191.9">10k</text>
<text x="85.5" y="188.7">R15</text>
<text x="109.5" y="191.9">10k</text>
<text x="112" y="188.7">R16</text>
<text x="25" y="193.6">HDR-M-2.54_1x3</text>
<text x="380.1" y="196.4">LED</text>
<text x="184.3" y="201.1">R36</text>
<text x="331.5" y="202.9">INFO</text>
<text x="374.4" y="199.3">HDR-M-2.54_1x3</text>
<text x="98.2" y="208.8">2N7002</text>
<text x="100.3" y="205.7">Q7</text>
<text x="181.9" y="204.2">10k</text>
<text x="212" y="209.5">YTS1C0033BBG01</text>
<text x="212" y="206.3">MODE</text>
<text x="314.1" y="206.4">XL-0807RGBC-WS2812B</text>
<text x="25" y="213.4">2</text>
<text x="356.8" y="213.7">100nF</text>
<text x="356.8" y="210.6">C3</text>
<text x="25" y="216.5">HDR-M-2.54_1x3</text>
<text x="83.1" y="225.4">10k</text>
<text x="85.5" y="222.3">R17</text>
<text x="109.5" y="225.4">10k</text>
<text x="112" y="222.3">R18</text>
<text x="287.9" y="225.4">1k</text>
<text x="287.9" y="222.3">R24</text>
<text x="302" y="225.4">1k</text>
<text x="302" y="222.3">R25</text>
<text x="345.3" y="225">ACT</text>
<text x="324.2" y="232.8">1k</text>
<text x="324.2" y="229.6">R26</text>
<text x="337.8" y="229.3">17-21SUYC/TR8</text>
<text x="25" y="239.5">HDR-M-2.54_1x3</text>
<text x="25" y="236.3">3</text>
<text x="100.3" y="239.3">Q8</text>
<text x="98.2" y="242.3">2N7002</text>
<text x="212.8" y="244.4">EN</text>
<text x="324.2" y="245.5">R27</text>
<text x="190.2" y="249">R22</text>
<text x="212.8" y="247.6">whiteLEDSMD</text>
<text x="324.2" y="248.6">10k</text>
<text x="85.5" y="255.8">R19</text>
<text x="112" y="255.8">R20</text>
<text x="190.2" y="252.2">1k</text>
<text x="83.1" y="258.9">10k</text>
<text x="109.5" y="258.9">10k</text>
<text x="190.2" y="263.1">R23</text>
<text x="37.5" y="266.4">R21</text>
<text x="38.4" y="269.9">0</text>
<text x="190.2" y="266.3">10k</text>
<text x="98.2" y="275.8">2N7002</text>
<text x="100.3" y="272.8">Q9</text>
</g>
<g font-size="3.2" fill="#00f">
<text x="377" y="28.5">1</text>
<text x="377" y="32">2</text>
<text x="377" y="35.6">3</text>
<text x="380.5" y="30.3">5V</text>
<text x="380.5" y="33.8">GND</text>
<text x="377" y="39.1">4</text>
<text x="380.5" y="37.3">3V</text>
<text x="380.5" y="40.9">SDA</text>
<text x="377" y="42.6">5</text>
<text x="380.5" y="44.4">SCL</text>
<text x="147.8" y="77.9">IO23</text>
<text x="157.2" y="76.1">37</text>
<text x="119.5" y="79.7">3</text>
<text x="123" y="81.4">EN</text>
<text x="147.8" y="81.4">IO22</text>
<text x="157.2" y="79.7">36</text>
<text x="157.2" y="83.2">35</text>
<text x="119.5" y="86.7">5</text>
<text x="123" y="88.5">SENSOR_VN</text>
<text x="146.8" y="88.5">RXD0</text>
<text x="147.1" y="84.9">TXD0</text>
<text x="157.2" y="86.7">34</text>
<text x="57.9" y="94.1" transform="rotate(-90 57.9 94.1)">2</text>
<text x="61.4" y="94.1" transform="rotate(-90 61.4 94.1)">4</text>
<text x="119.5" y="93.8">7</text>
<text x="119.5" y="90.2">6</text>
<text x="123" y="95.5">IO35</text>
<text x="123" y="92">IO34</text>
<text x="147.8" y="92">IO21</text>
<text x="151.1" y="95.5">NC</text>
<text x="157.2" y="90.2">33</text>
<text x="157.2" y="93.8">32</text>
<text x="119.5" y="100.8">9</text>
<text x="119.5" y="97.3">8</text>
<text x="123" y="99.1">IO32</text>
<text x="147.8" y="99.1">IO19</text>
<text x="157.2" y="97.3">31</text>
<text x="157.2" y="100.8">30</text>
<text x="57.9" y="103.2" transform="rotate(-90 57.9 103.2)">1</text>
<text x="61.4" y="103.2" transform="rotate(-90 61.4 103.2)">3</text>
<text x="117.5" y="107.9">11</text>
<text x="117.5" y="104.4">10</text>
<text x="123" y="106.1">IO25</text>
<text x="123" y="102.6">IO33</text>
<text x="147.8" y="102.6">IO18</text>
<text x="149.8" y="106.1">IO5</text>
<text x="157.2" y="104.4">29</text>
<text x="157.2" y="107.9">28</text>
<text x="117.5" y="111.4">12</text>
<text x="123" y="113.2">IO27</text>
<text x="123" y="109.6">IO26</text>
<text x="147.8" y="109.6">IO17</text>
<text x="147.8" y="113.2">IO16</text>
<text x="157.2" y="111.4">27</text>
<text x="117.5" y="118.5">14</text>
<text x="117.5" y="114.9">13</text>
<text x="123" y="116.7">IO14</text>
<text x="149.8" y="116.7">IO4</text>
<text x="157.2" y="114.9">26</text>
<text x="157.2" y="118.5">25</text>
<text x="117.5" y="125.5">16</text>
<text x="123" y="120.2">IO12</text>
<text x="149.8" y="120.2">IO0</text>
<text x="149.8" y="123.8">IO2</text>
<text x="157.2" y="122">24</text>
<text x="157.2" y="125.5">23</text>
<text x="117.5" y="129">17</text>
<text x="123" y="130.8">SD2</text>
<text x="123" y="127.3">IO13</text>
<text x="147.8" y="127.3">IO15</text>
<text x="149.1" y="130.8">SD1</text>
<text x="157.2" y="129">22</text>
<text x="117.5" y="136.1">19</text>
<text x="117.5" y="132.6">18</text>
<text x="123" y="137.9">CMD</text>
<text x="123" y="134.3">SD3</text>
<text x="149.1" y="134.3">SD0</text>
<text x="149.5" y="137.9">CLK</text>
<text x="157.2" y="132.6">21</text>
<text x="157.2" y="136.1">20</text>
<text x="211.4" y="215.5">3</text>
<text x="211.4" y="211.9">1</text>
<text x="220.5" y="215.5">4</text>
<text x="220.5" y="211.9">2</text>
<text x="322.4" y="210.2">4</text>
<text x="325.9" y="211.9">DIN</text>
<text x="345.9" y="213.7">2</text>
<text x="26.1" y="267" transform="rotate(-90 26.1 267)">3</text>
<text x="34.9" y="267" transform="rotate(-90 34.9 267)">2</text>
<text x="45.5" y="267" transform="rotate(-90 45.5 267)">1</text>
<text x="27.5" y="271.5" transform="rotate(-90 27.5 271.5)">3</text>
<text x="36.3" y="271.5" transform="rotate(-90 36.3 271.5)">2</text>
<text x="46.9" y="271.5" transform="rotate(-90 46.9 271.5)">1</text>
</g>
<g font-size="3.2">
<text x="148.4" y="70.8">GND</text>
<text x="157.2" y="69.1">39</text>
<text x="119.5" y="72.6">1</text>
<text x="123" y="74.4">GND</text>
<text x="148.4" y="74.4">GND</text>
<text x="157.2" y="72.6">38</text>
<text x="117.5" y="122">15</text>
<text x="123" y="123.8">GND</text>
<text x="343.5" y="130.8">MOSI</text>
<text x="343.5" y="134.3">MISO</text>
<text x="343.5" y="137.9">SCL</text>
<text x="374.6" y="134">6V</text>
<text x="374.6" y="137.5">6V</text>
<text x="384.9" y="134">G</text>
<text x="384.9" y="137.5">G</text>
<text x="343.5" y="141.4">CS0</text>
<text x="374.6" y="141">6V</text>
<text x="384.9" y="141">G</text>
<text x="343.5" y="144.9">3V</text>
<text x="343.5" y="148.4">GND</text>
<text x="374.6" y="144.6">6V</text>
<text x="384.9" y="144.6">G</text>
<text x="343.5" y="152">5V</text>
<text x="21.7" y="202.8">V+</text>
<text x="24.3" y="199.2">S</text>
<text x="19.2" y="206.3">GND</text>
<text x="381" y="204.5">5V</text>
<text x="381" y="208.1">S</text>
<text x="322.4" y="213.7">3</text>
<text x="325.9" y="215.5">GND DOUT</text>
<text x="381" y="211.6">GND</text>
<text x="21.7" y="225.7">V+</text>
<text x="24.3" y="222.2">S</text>
<text x="19.2" y="229.2">GND</text>
<text x="24.3" y="245.1">S</text>
<text x="21.7" y="248.6">V+</text>
<text x="19.2" y="252.2">GND</text>
</g>
<g font-size="3.2" fill="#f00">
<text x="119.5" y="76.1">2</text>
<text x="123" y="77.9">VDD33</text>
<text x="119.5" y="83.2">4</text>
<text x="123" y="84.9">SENSOR_VP</text>
<text x="337.4" y="211.9">VDD</text>
<text x="345.9" y="210.2">1</text>
</g>
</svg>
